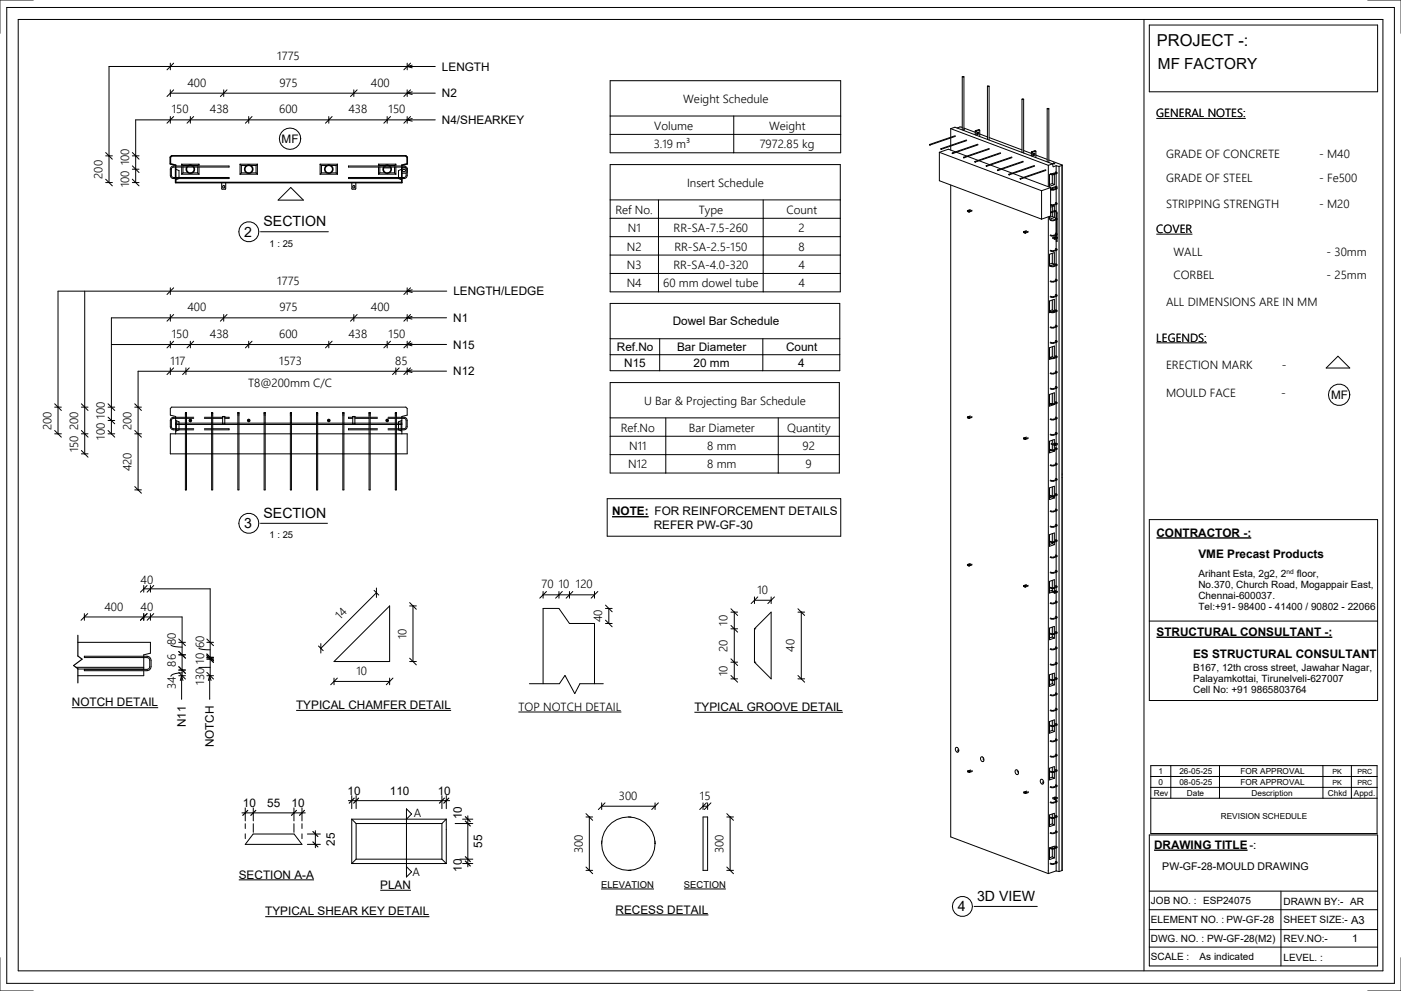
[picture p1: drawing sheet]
<svg xmlns="http://www.w3.org/2000/svg" width="420mm" height="297mm" viewBox="0 0 420 297" stroke-linecap="round" stroke-linejoin="round" font-family="sans-serif">
<g fill="none" stroke="#000" stroke-width=".3">
<path d="M2 2.2h416.1v292.6h-416.1zM5.5 5.8h409.2v285.3h-409.2zM10 0h-10v10M51.1 18.9v2M52.1 18.9l-2 2M122.1 18.9v2M123.1 18.9l-2 2M123.6 19.5l-1.5 .4 1.5 .4M130.5 19.9h-97.8v34.8M343 5.8v285.3M344.6 7.5h68.5v20h-68.5zM410.1 0h10v10"/>
<path d="M51.1 26.9v2M51.1 34.9v2M52.1 34.9l-2 2M52.1 26.9l-2 2M57.1 34.9v2M58.1 34.9l-2 2M67.1 26.9v2M68.1 26.9l-2 2M74.6 34.9v2M75.6 34.9l-2 2M98.6 34.9v2M99.6 34.9l-2 2"/>
<path d="M106.1 26.9v2M107.1 26.9l-2 2M116.1 34.9v2M117.1 34.9l-2 2M122.1 26.9v2M122.1 34.9v2M123.1 34.9l-2 2M123.1 26.9l-2 2M123.6 35.5l-1.5 .4 1.5 .4M123.6 27.5l-1.5 .4 1.5 .4M130.5 35.9h-89.8v18.8M130.5 27.9h-79.4"/>
<path d="M285.1 38.6l29.2 11M285.1 38.6v2.5M285.1 38.6l1.2-.5 29.3 11M288.5 23v16M288.5 38.2l-.7-.1-.9 .3M288.5 23h.5zM289 38.4l3.4 1.3M289 23v16.1M289 38.7v.1M292.4 39.3v1.1M292.4 39.3l.3 .1M292.5 39.2l-.1 .1"/>
<path d="M292.5 39.2l.2 .1M292.7 39.4v1.1M292.7 39.3v.1M293 39.9l.2 .1M293.1 39.7a.26 .26 0 0 1 .3 .1 .26 .26 0 0 1-.1 .4 .26 .26 0 0 1-.3-.1zM293.2 39.7l-.2 .5M293.7 39l.1 1.9M293.7 39l-1 .3M293.7 39l-.3-.1-.9 .3M296.1 25.9v15.9M296.1 25.8l.5 .1zM296.6 25.9v16.1"/>
<path d="M306.4 29.8v15.9M306.4 29.7l.5 .1zM306.9 29.8v16.1M314 32.6v15.9M314 32.6h.5zM314.5 32.6v16.1M31.7 46.7h2M31.7 45.7l2 2M31.7 54.7h2M31.7 53.7l2 2M39.7 50.7h2M39.7 45.7l2 2"/>
<path d="M39.7 46.7h2M39.7 49.7l2 2M39.7 53.7l2 2M39.7 54.7h2M51.4 50l.6-.2h16.7v.3h-16.7l-.4 .2-.2 .4v2l.5 .5h16.8v.3h-16.9l-.4-.3-.3-.6v-1.9zM52.7 50.7l1 .4v2.1M53.7 53.5l-1 .4M54.5 49.2h5.2M54.5 49.2v.6M54.5 50.1v2.1M54.5 52.2h5.2M54.5 49.2l.4 .4"/>
<path d="M54.9 49.6h1.7M54.9 49.6v.2M54.9 50.1v1.7M54.9 51.8l-.4 .4M54.9 51.8h1.7M57.6 49.6h1.7M57.6 51.8h1.7M59.3 51.8l.4 .4M59.3 49.6v.2M59.3 50.1v1.7M59.7 49.2v.6M59.7 50.1v2.1"/>
<path d="M59.7 49.2l-.4 .4M66.5 54.7l.1 2h1l.1-2M72 49.2h5.2M72 52.2h5.2M72 49.2v3M72 49.2l.4 .4M72.4 49.6h1.7M72.4 51.8h1.7M72.4 49.6v2.2M72.4 51.8l-.4 .4M75.1 49.6h1.7M75.1 51.8h1.7"/>
<path d="M76.8 51.8l.4 .4M76.8 49.6v2.2M77.2 49.2v3M77.2 49.2l-.4 .4M87.2 56.2l3.8 3.8h-7.6zM96 49.2h5.2M96 52.2h5.2M96 49.2v3M96 49.2l.4 .4M96.4 49.6h1.7M96.4 51.8h1.7M96.4 49.6v2.2"/>
<path d="M96.4 51.8l-.4 .4M99.1 49.6h1.7M99.1 51.8h1.7M100.8 51.8l.4 .4M100.8 49.6v2.2M101.2 49.2v3M101.2 49.2l-.4 .4M105.5 54.7l.1 2h1l.1-2M113.5 49.2h5.2M113.5 52.2h5.2M113.5 49.2v.6M113.5 50.1v2.1"/>
<path d="M113.5 49.2l.4 .4M113.9 49.6h1.7M113.9 51.8h1.7M113.9 49.6v.2M113.9 50.1v1.7M113.9 51.8l-.4 .4M115 50.3h2.2M116.6 49.6h1.7M116.6 51.8h1.7M118.3 51.8l.4 .4M118.3 49.6v.2M118.3 50.1v1.7"/>
<path d="M118.7 49.2v.6M118.7 50.1v2.1M118.7 49.2l-.4 .4M119.5 53.5l1 .4M120.5 50.7l-1 .4v2.1M120.5 50.3h1.1M120.5 51.9h1.3M122 50.4l.1 2.4-.7 .7h-16.9v-.3h16.6l.5-.2 .2-.4v-2l-.5-.5h-16.8v-.3h16.6l.7 .2 .3 .7M281.7 45.7l30.6 11.5M281.7 45.7v8.5l30.6 11.5M285.1 41.4v2.2M285.1 43.8v1.2"/>
<path d="M285.1 55.5v195.4l29.2 11M286.4 40.7l-7.6 2.6M286.5 40.9l-7.7 2.6M286.5 45.5l-2.1-.8-2.7 1M286.8 45.6l3.1 1.2M289.8 42l-7.6 2.6M289.9 42.2l-7.7 2.6M290.2 46.9l3.1 1.2M293.2 43.2l-7.7 2.7M293.3 43.4l-7.7 2.6M293.6 48.2l3.1 1.2M293.8 40.2l2.3 .8"/>
<path d="M296.6 41.2l9.8 3.7M296.6 44.5l-7.7 2.6M296.7 44.7l-7.7 2.6M297 49.5l3.1 1.1M300 45.8l-7.7 2.6M300 46l-7.6 2.6M300.4 50.7l3.1 1.2M303.4 47.1l-7.7 2.6M303.4 47.3l-7.6 2.6M303.8 52l3.1 1.2M306.8 48.3l-7.7 2.7M306.8 48.5l-7.6 2.6"/>
<path d="M306.9 45.1l2.3 .9M307.2 53.3l7.8 2.9M309.2 45.7l.3 .1M309.2 45.7v1M309.3 45.5l.3 .1M309.3 45.5l-.1 .2M309.5 45.8v1M309.6 45.6l-.1 .2M309.8 46.2l.2 .1M309.9 46a.26 .26 0 0 1 .4 .1 .26 .26 0 0 1-.1 .4 .26 .26 0 0 1-.4-.1zM310 46l-.2 .5M310.2 49.6l-7.7 2.6"/>
<path d="M310.2 49.8l-7.6 2.6M310.6 45.3l-.3-.1-1 .3M310.6 45.3v2M310.6 45.3l-1 .3M310.6 46.5l3.4 1.3M312.3 57.2v8.5M313.6 50.9l-7.7 2.6M313.6 51.1l-7.6 2.6M314.3 49.6v6.4M314.5 48l4 1.5M314.9 52.3l-.2 .1v3.5l1.4-.5M315 56.2v8.6l-2.7 .9"/>
<path d="M315 56.2l-2.7 1M315.5 52.1v.1M315.5 52.4v2.6M315.5 55l.6 .4M315.5 55l-.8 .3M315.6 49.1l-1.3 .5M315.6 49.1l.2 .9 .9-.3M315.8 48.9v.3M315.8 48.9h.4zM316.1 52.1v-.2l-.9 .3M316.1 52.3v3.1M316.2 48.9v.3"/>
<path d="M316.4 51.7l.3 .1M316.4 56.3l.3 .1M316.5 51.5l.5 .2-.1 .3-1.1 .4-.9-.2M316.6 56.2l.4 .1-.1 .3-1.1 .4-.8-.1M316.7 49.7v1.9M316.7 51.8v.1M316.7 52.1v3.8M316.7 56.2h.1M316.7 56.4v.1M316.7 56.7v4.1M316.7 49.7l.8 .2M316.7 51.9l-1 .3-.8-.1"/>
<path d="M316.7 56.5l-1 .3-.6-.1M316.7 56.1h.3M316.7 56.1l-1.7 .6M316.7 56.4l.1 .1M316.9 55.9l-1.9 .5M317.5 49.9v211.4M318.5 49.5v211.5M318.5 49.5l-1 .4M290.1 63.2v.2l.4 .2M290.1 63.2l.4 .1M290.4 63.1h.5zM290.5 63.3v.3"/>
<path d="M290.6 63.5l-.1 .1M290.6 63.3h-.1M290.6 63.3v.2M290.9 62.8l-.8 .4M291.5 63.3l-.9 .2M291.5 63l-.9 .3M306.9 69.5v.2l.4 .2M306.9 69.5l.4 .2M307.2 69.5l.5-.1zM307.3 69.7v.2M307.5 69.9h-.2M307.5 69.6l-.2 .1"/>
<path d="M307.5 69.6v.3M307.8 69.2l-.9 .3M308.3 69.6l-.8 .3M308.3 69.4l-.8 .2M314.3 65v196.9M314.7 64.9v.8l1.4-.5M315 63.6l1.2-.4a.64 .64 0 0 1 .8 .7v1.6M315 63.8l1.5-.4 .2 .5M315 62.1l1.1-.4v1.5M315.5 61.9v1.5M315.5 63.7v1.2M315.5 75.9v3"/>
<path d="M315.5 64.9l.6 .3M315.5 64.9l-.8 .3M315.5 78.9l.6 .3M315.5 78.9l-.8 .3M315.6 71.5l.6 .2M315.6 71.2l.6 .2M316 71.1l.5 .1zM316.1 79.2v-3.5l-1.4 .5v3.5h.2M316.1 63.4v1.8M316.1 79.2l-1.1 .4M316.2 71.7h.1M316.2 71.4h.1"/>
<path d="M316.2 71.4v.3M316.3 70.9l.7 .3-.7 .2M316.3 71.4v.3M316.4 65.5l.4 .1M316.4 70.1l.4 .1-1.1 .4-.8-.2M316.4 74.7l.3 .2M316.4 60.9l.3 .1M316.4 79.3l.3 .1M316.5 60.7l.5 .2-.1 .3-1.1 .4-.8-.1M316.5 65.3l.5 .2-.1 .3-1.1 .4-.9-.2M316.5 69.9l.5 .2-.1 .3-1.1 .4-.9-.2M316.5 74.5l.5 .2-.1 .3-1.1 .4-.9-.2"/>
<path d="M316.5 79.1l.5 .2-.1 .3-1.1 .4-.9-.2M316.7 61v.1M316.7 61.3v1.9M316.7 63.6v1.8M316.7 74.8v.1M316.7 75.1v4.1M316.7 79.4v.1M316.7 79.7v4M316.7 65.5v.2M316.7 65.9v4.1M316.7 70.1v.2M316.7 70.5v.6"/>
<path d="M316.7 71.6v3M316.7 61.1l-1 .3-.7-.1M316.7 65.7l-1 .3-.8-.2M316.7 74.9l-1 .3-.8-.2M316.7 79.5l-1 .3-.8-.2M316.7 79.4h.1M316.8 65.6l-.1 .1M316.8 79.4l-.1 .1M317 71.5l-.7 .2M317 70.3v2h-.3M317 65.7v4.4M25.4 87.3v48.8"/>
<path d="M51.1 86.3v2M51.1 94.3v2M52.1 94.3l-2 2M52.1 86.3l-2 2M67.1 94.3v2M68.1 94.3l-2 2M106.1 94.3v2M107.1 94.3l-2 2M122.1 86.3v2M122.1 94.3v2M123.1 94.3l-2 2M123.1 86.3l-2 2"/>
<path d="M123.5 94.9l-1.5 .4 1.5 .4M123.6 86.9l-1.5 .4 1.5 .4M133.9 95.3h-100.5v34.8M133.9 87.3h-116.5v42.8M314.7 93.3l.5 .2M315.5 90v2.9M315.5 92.9l.6 .3M315.5 92.9l-.8 .3M316.1 93.2v-3.5l-1.4 .5v3.5l.3-.1M316.1 93.2l-.8 .3M316.4 83.9l.3 .1M316.4 88.5l.3 .1"/>
<path d="M316.4 93l.3 .2M316.4 97.6l.3 .2M316.5 83.7l.5 .2-.1 .3-1.1 .4-.9-.2M316.5 88.3l.5 .2-.1 .3-1.1 .4-.9-.2M316.5 92.9l.5 .2-.1 .3-1.1 .3-1.1-.2M316.5 97.5l.5 .2-.1 .3-1.1 .3-.9-.1M316.7 84v.1M316.7 84.3v4M316.7 88.5v.2M316.7 88.9v4M316.7 93.1v.2M316.7 93.5v4"/>
<path d="M316.7 97.7v.1M316.7 98.1v4M316.7 84l-1 .4-.8-.2M316.7 88.6l-1 .4-.8-.2M316.7 93.2l-1.5 .3M316.7 97.8l-1 .3-.8-.1M316.7 84h.1M316.7 88.6h.1M316.7 93.2h.1M316.7 97.8h.1M316.8 97.8h-.1M51.1 102.3v2"/>
<path d="M51.1 110.3v2M52.1 110.3l-2 2M52.1 102.3l-2 2M55.7 110.3v2M56.7 110.3l-2 2M57.1 102.3v2M58.1 102.3l-2 2M74.6 102.3v2M75.6 102.3l-2 2M98.6 102.3v2M99.6 102.3l-2 2M116.1 102.3v2"/>
<path d="M117.1 102.3l-2 2M118.7 110.3v2M119.7 110.3l-2 2M122 111.3l1.5 .4M122 111.3h11.9M122.1 102.3v2M122.1 110.3v2M122.1 111.3h-80.7v35.6M123.1 110.3l-2 2M123.1 102.3l-2 2M123.5 102.9l-1.5 .4 1.5 .4M123.5 110.9l-1.5 .4"/>
<path d="M133.9 103.3h-100.5M315.5 104v2.9M315.5 118v2.9M315.5 106.9l.6 .3M315.5 106.9l-.6 .2M316.1 107.2v-3.4l-1.4 .4v3.5l.7-.2M316.4 106.8l.3 .2M316.4 102.2l.3 .2M316.4 111.4l.3 .1M316.4 116l.3 .1M316.5 102l.5 .3-.1 .3-1.1 .3-.9-.1M316.5 106.6l.5 .3-.1 .3-1.1 .3-1.1-.2"/>
<path d="M316.5 111.2l.5 .2-.1 .4-1.1 .3-.9-.1M316.5 115.8l.5 .2-.1 .3-1.1 .4-.9-.2M316.7 102.3v.1M316.7 102.6v4.1M316.7 106.9v.1M316.7 107.2v4.1M316.7 111.5v.1M316.7 111.8v4.1M316.7 116.1v.1M316.7 116.4v4.1M316.7 107l-1 .3-1-.2M316.7 111.6l-1 .3-.8-.1"/>
<path d="M316.7 116.2l-1 .3-.8-.1M316.7 102.4l-1 .3-.8-.1M316.7 111.5l.1 .1M316.8 111.6h-.1M401.2 106.8l3.5 3.5h-7.1zM16.4 122.1h2M16.4 130.1h2M16.4 121.1l2 2M16.4 129.1l2 2M24.4 136.1h2M24.4 122.1h2M24.4 130.1h2"/>
<path d="M24.4 121.1l2 2M24.4 129.1l2 2M24.4 135.1l2 2M32.4 122.1h2M32.4 130.1h2M32.4 121.1l2 2M32.4 125.1l2 2M32.4 126.1h2M32.4 129.1l2 2M40.4 122.1h2M40.4 130.1h2M40.4 121.1l2 2"/>
<path d="M40.4 129.1l2 2M51.1 130.1h71v6h-71zM52.7 126.1l1 .4v2.4l-1 .4M52.7 130.1v-5.2l-1.6-.4v-2l.4-.4h70.2l.4 .4v2l-1.6 .4v5.2M52.7 126.9h67.8M52.7 127.3h67.8M52.9 126.1v3.1M55.6 125.4h-3.7l-.5 .7v2l.3 .4h3.9M55.6 125.1h-3.8l-.4 .3-.3 .7v2l.5 .6 4 .2M55.6 123.8v23.1h.3v-23.1M55.6 123.7v.1M55.7 123.7h-.1"/>
<path d="M55.7 123.7h.1M55.8 123.7h.1M55.9 123.7h.1M55.9 123.7v.1M55.9 125.4h2.2M55.9 125.1h2.2M55.9 128.5h2.2M55.9 128.9h2.2M61.3 125.4h2.2M61.3 125.1h2.2M61.3 128.5h2.2M61.3 128.9h2.2"/>
<path d="M63.5 123.8v23.1h.3v-23.1M63.5 123.7v.1M63.5 123.7h.1M63.6 123.7h-.1M63.6 123.7h.1M63.7 123.7h.1M63.8 123.7v.1M63.8 128.5h4.9v.4h-4.9M63.8 125.4h3M63.8 125.1h3M66.8 127.3v-2.4h.6v2.4M66.8 125h.6"/>
<path d="M66.8 127.2h.6M67.4 125.1h1.3v.3h-1.3M71.3 123.7v.1M71.4 123.7h-.1M71.4 123.7h.1M71.5 123.7h.1M71.5 123.7h-.1M71.6 123.7h.1M71.6 123.7v23.2h-.3v-23.1M79.2 123.7v.1M79.3 123.7h-.1M79.3 123.7h.1"/>
<path d="M79.4 123.7h.1M79.4 123.7h-.1M79.5 123.7v23.2h-.3v-23.1M87.1 123.7v.1M87.1 123.7h.1M87.2 123.7h.1M87.2 123.7h-.1M87.3 123.7h.1M87.3 123.7l.1 23.2h-.3v-23.1M95 123.7l-.1 23.2h.3v-23.2M95 123.7h.1M95.1 123.7h.1"/>
<path d="M95.1 123.7h-.1M95.2 123.7h.1M102.8 123.7v23.2h.3v-23.2M102.9 123.7h-.1M102.9 123.7h.1M103 123.7h.1M103 123.7h-.1M105.8 125.1h-1.3v.3h1.3M105.8 127.3v-2.4h.6v2.4M105.8 125h.6M105.8 127.2h.6M106.4 125.4h4.3"/>
<path d="M106.4 125.1h4.3M110.7 128.5h-6.2v.4h6.2M110.7 123.7v23.2h.3l-.1-23.2M110.7 123.7h.1M110.8 123.7h-.1M110.8 123.7h.1M110.9 123.7h.1M111 125.4h2.2M111 125.1h2.2M111 128.5h2.2M111 128.9h2.2M116.3 125.4h2.2"/>
<path d="M116.3 125.1h2.2M116.3 128.5h2.2M116.3 128.9h2.2M118.6 123.7l-.1 23.2h.4l-.1-23.1M118.6 123.7h.1M118.7 123.7h-.1M118.7 123.7h.1M118.8 123.7h.1M118.8 123.7v.1M118.9 125.4h2.4l.5 .7v1.8l-.2 .5-.5 .1h-2.2M118.9 125.1h2.5l.4 .3 .3 .7v1.8l-.3 .7-.7 .3h-2.2M120.3 126.1v3.1"/>
<path d="M120.5 126.1l-1 .4v2.4l1 .4M290.1 125v.3l.4 .1M290.1 125l.4 .2M290.4 125h.5zM290.5 125.2v.2M290.6 125.2v.2M290.6 125.4h-.1M290.6 125.2h-.1M290.9 124.7l-.8 .3M291.5 125.1l-.9 .3M291.5 124.9l-.9 .3M306.9 131.4v.2l.4 .2"/>
<path d="M306.9 131.4l.4 .1M307.2 131.3h.5zM307.3 131.5v.3M307.5 131.5v.2M307.5 131.7l-.2 .1M307.5 131.5h-.2M307.8 131l-.9 .4M308.3 131.5l-.8 .2M308.3 131.2l-.8 .3M314.7 134.9l.5 .1M314.9 121.1l-.2 .1M315.2 133.2l1 .3"/>
<path d="M315.2 132.9l1 .4M315.2 135l-.5 .2M315.5 132v.8M315.5 133.3v1.6M315.5 120.9l.3 .2M315.5 120.9l-.3 .1M315.8 135.1l.3 .2M316 133h.5zM316.1 121v-3.2l-1.4 .5v3.5l1.4-.6M316.1 132.9v-1.1l-1.4 .5v3.5l1.4-.5M316.1 133.5v1.3M316.1 135v.3"/>
<path d="M316.2 133.3v.2M316.2 133.5l.1 .1M316.2 133.3h.1M316.3 132.8l.6 .2M316.3 133.3v.3M316.4 139l.3 .2M316.4 120.6l.3 .1M316.4 125.2l.3 .1M316.4 129.8l.3 .1M316.4 134.4l.3 .1M316.5 120.4l.5 .2-.1 .3-1.1 .4-1.1-.2M316.5 125l.5 .2-.1 .3-1.1 .4-.9-.2"/>
<path d="M316.5 129.6l.5 .2-.1 .3-1.1 .4-.9-.2M316.5 134.2l.5 .2-.1 .3-1.1 .4-.6-.1M316.5 138.8l.5 .2-.1 .3-1.1 .4-.9-.2M316.7 120.7v.1M316.7 121v4.1M316.7 125.3v.1M316.7 125.6v4.1M316.7 129.9v.1M316.7 130.2v2.7M316.7 133.5v.8M316.7 134.5v.1M316.7 134.8v4.1"/>
<path d="M316.7 139.1v.1M316.7 139.4v4.1M316.7 120.8l-1 .3-1-.2M316.7 125.4l-1 .3-.8-.1M316.7 130l-1 .3-.8-.2M316.7 139.2l-1 .3-.8-.2M316.7 120.7l.1 .1M316.7 129.9l.1 .1M316.7 134.5l-1 .4-1-.3M316.8 129.9l-.1 .1M316.9 133l.1 .1M317 133.1v.2l-.7 .3"/>
<path d="M317 133.1l-.7 .2M40.4 146.9h2M40.4 145.9l2 2M182.1 149.5h70v11.3h-70zM315.5 146v2.7M315.5 148.9h.1M315.5 160v2.5M315.5 148.9l.6 .4M315.5 148.9l-.8 .3M316.1 148.5v-2.7l-1.4 .5v3.5l1.4-.5M316.1 148.8v.5M316.4 143.6l.3 .1"/>
<path d="M316.4 148.2l.3 .1M316.4 152.8l.3 .1M316.4 157.4l.3 .1M316.5 143.4l.5 .2-.1 .3-1.1 .4-.9-.2M316.5 148l.5 .2-.1 .3-1.1 .4-1.1-.3M316.5 152.6l.5 .2-.1 .3-1.1 .4-.9-.2M316.5 157.2l.5 .2-.1 .3-1.1 .4-.9-.2M316.7 143.7v.1M316.7 144v4.1M316.7 148.3v.1M316.7 148.6v4.1M316.7 152.9v.1"/>
<path d="M316.7 153.2v4.1M316.7 157.5v.1M316.7 157.8v4M316.7 143.8l-1 .3-.8-.2M316.7 148.4l-1 .3-1-.3M316.7 153l-1 .3-.8-.2M316.7 157.5l-1 .4-.8-.2M316.7 143.7h.1M316.7 152.9h.1M316.7 157.5h.1M316.8 143.7l-.1 .1M318.5 143v.1"/>
<path d="M318.5 142.1v.4M344.6 155.8h68.5v54.2h-68.5zM43.1 176.5h19.9v26.1M43.1 175.5v2M44.1 175.5l-2 2M45.1 175.5v2M46.1 175.5l-2 2M112.2 177l1.4 1.4M112.9 177.7l-16.7 16.7M112.9 176.3v2.8M162.8 177.3v2M162.8 178.3h15.5"/>
<path d="M163.8 177.3l-2 2M167.6 177.3v2M168.6 177.3l-2 2M170.7 177.3v2M171.7 177.3l-2 2M178.3 177.3v2M179.3 177.3l-2 2M226.2 179v2M226.2 180h5M227.2 179l-2 2M231.2 179v2M232.2 179l-2 2"/>
<path d="M290.1 169.3v.2l.4 .2M290.1 169.3l.4 .1M290.1 169.2v.1M290.4 169.2h.5zM290.5 169.4v.3M290.6 169.4v.3M290.6 169.7h-.1M290.6 169.4h-.1M290.9 168.9l-.8 .3M291.5 169.4l-.9 .3M291.5 169.1l-.9 .3M306.9 175.6v.2l.4 .2"/>
<path d="M306.9 175.6l.4 .2M307.2 175.6l.5-.1zM307.3 175.8v.2M307.5 175.7v.3M307.5 176h-.2M307.5 175.7l-.2 .1M307.8 175.3l-.9 .3M308.3 175.7l-.8 .3M308.3 175.5l-.8 .2M315.2 177.1l1 .4M315.5 162.7v.2M315.5 174v2.3"/>
<path d="M315.5 176.4v.6M315.5 162.9l.6 .4M315.5 162.9l-.8 .3M315.5 177h.1M315.5 177l-.8 .2M315.6 177.6l.6 .2M316 177.2l.5 .1zM316.1 162.3v-2.5l-1.4 .5v3.5l1.4-.5M316.1 176.1v-2.3l-1.4 .5v3.5l.9-.3M316.1 162.5v.8M316.1 176.3v.8M316.2 177.5v.3"/>
<path d="M316.2 177.8h.1M316.2 177.5h.1M316.3 177l.6 .3M316.3 177.5v.3M316.4 171.1l.3 .2M316.4 162l.3 .1M316.4 166.6l.3 .1M316.4 175.7l.3 .2M316.5 161.8l.5 .2-.1 .3-1.1 .4-1.1-.3M316.5 166.4l.5 .2-.1 .3-1.1 .4-.9-.2M316.5 171l.5 .2-.1 .3-1.1 .3-.9-.1M316.5 175.6l.5 .2-.1 .3-1.1 .3-1.1-.2"/>
<path d="M316.7 162.1v.1M316.7 162.4v4M316.7 166.6v.2M316.7 167v4M316.7 171.2v.1M316.7 171.6v4M316.7 175.8v.1M316.7 176.1v1.1M316.7 177.7v2.5M316.7 162.1l-1 .4-1-.3M316.7 171.3l-1 .3-.8-.1M316.7 175.9l-1 .3-1-.2"/>
<path d="M316.7 162.1h.1M316.7 166.7l-1 .4-.8-.2M316.7 175.9h.1M316.8 162.1h-.1M316.8 175.9h-.1M316.9 177.3h.1M317 177.3v.3l-.7 .2M317 177.3l-.7 .2M23.3 192.6h21.8v3.2l-2 .5v4.4M25.3 196.7h18.8l.6 .2 .4 .4 .2 2.6-.2 .6-.4 .4-.6 .2h-18.8v-.4h18.8l.4-.1 .4-.7-.1-2.4-.7-.4h-18.8zM25.3 185h29.3v17.6M25.3 184v2"/>
<path d="M26.3 184l-2 2M43.1 184v2M44.1 184l-2 2M45.1 184v2M46.1 184l-2 2M51.2 193.3a2.97 2.97 0 0 0 2.4 .7h1M53.6 192.6h2M53.6 191.6l2 2M53.6 196.3h2M53.6 195.3l2 2M53.6 199.9l2 2M59.6 194.3l1.4 .4 2 .1"/>
<path d="M62 191.6l2 2M62 197.1h2M62 196.1l2 2M62 197.6h2M62 196.6l2 2M62 192.6h2M95.5 193.7l1.4 1.4M96.2 193v2.8M100.2 198.3l16.6-16.6v16.6zM122.8 198.3h2M122.8 197.3l2 2M122.8 180.7l2 2"/>
<path d="M122.8 181.7h2M123.8 181.7v16.6M181.5 182.4h2M181.5 186.9h2M181.5 181.4l1 1M181.5 185.9l2 2M182.5 182.4v4.5M182.5 182.4l1 1M219.2 188.5h2M219.2 198.5h2M219.2 197.5l2 2M219.2 187.5l2 2"/>
<path d="M219.2 182.5l2 2M219.2 183.5h2M220.2 183.5v20M226.2 188.5v10M226.2 188.5l5-5v20l-5-5M226.2 188.5h.4M226.2 198.5h.4M239.3 183.5h2M239.3 182.5l2 2M240.3 183.5v20M315.5 188v2M315.5 190.2v.8"/>
<path d="M315.5 191l.6 .3M315.5 191l-.8 .3M316.1 189.9v-2.1l-1.4 .5v3.5l1.4-.5M316.1 190.1v1.2M316.4 180.3l.3 .2M316.4 184.9l.3 .1M316.4 189.5l.3 .1M316.4 194.1l.3 .1M316.4 198.7l.3 .1M316.5 180.1l.5 .3-.1 .3-1.1 .3-.9-.1M316.5 184.7l.5 .3-.1 .3-1.1 .3-.9-.1M316.5 189.3l.5 .2-.1 .3-1.1 .4-1.1-.2"/>
<path d="M316.5 193.9l.5 .2-.1 .3-1.1 .4-.9-.2M316.5 198.5l.5 .2-.1 .3-1.1 .4-.9-.2M316.7 180.4v.1M316.7 180.7v4.1M316.7 185v.1M316.7 185.3v4.1M316.7 189.6v.1M316.7 189.9v4.1M316.7 194.2v.1M316.7 194.5v4.1M316.7 198.8v.1M316.7 199.1v4.1"/>
<path d="M316.7 180.5l-1 .3-.8-.1M316.7 185.1l-1 .3-.8-.1M316.7 189.7l-1 .3-1-.2M316.7 194.3l-1 .3-.8-.1M316.7 180.5h.1M316.7 185l.1 .1M316.7 194.2l.1 .1M316.7 198.8l-1 .4-.8-.1M316.8 194.3h-.1M344.6 186.2h68.5M21.5 212.2h25.9M22.8 200.1h20.3"/>
<path d="M23.3 200.6h19.8M43.1 201.1v1.5h-19.8M53.6 202.6h2M53.6 201.6l2 2M53.6 200.9h2M54.5 202.5v7.1M54.5 202.5l-.4 1.5M54.5 202.5l.4 1.5M54.6 201.7a4.1 4.1 0 0 0-3.4 1.1M62 202.6h2M62 201.6l2 2M62.9 202.5v7.1"/>
<path d="M62.9 202.5l-.4 1.5M62.9 202.5l.4 1.5M63 200.1h-3.4M88.8 213h46.5M100.2 204.3h16.6M100.2 203.3v2M101.2 203.3l-2 2M116.8 203.3v2M117.8 203.3l-2 2M155.4 213.5h30.9M158.7 205h9l1.7-2.5 2.9 5.4 1.6-2.9h7M162.8 205v-22.6h4.8l3.1 4.5h7.6v18.1"/>
<path d="M208.2 213.5h44.5M219.2 202.5l2 2M219.2 203.5h2M239.3 203.5h2M239.3 202.5l2 2M315.5 202v1.8M315.5 204v1M315.5 216v1.6M315.5 217.8v1.2M315.5 205l.6 .3M315.5 205l-.8 .3M315.5 219l.6 .3"/>
<path d="M315.5 219l-.8 .3M316.1 203.7v-1.9l-1.4 .5v3.5l1.4-.5M316.1 217.5v-1.7l-1.4 .5v3.5l1.4-.5M316.1 203.9v1.4M316.1 217.7v1.6M316.4 203.3l.3 .2M316.4 207.9l.3 .1M316.4 212.5l.3 .1M316.4 217.1l.3 .1M316.5 203.1l.5 .2-.1 .3-1.1 .4-1.1-.2M316.5 207.7l.5 .2-.1 .3-1.1 .4-.9-.2M316.5 212.3l.5 .2-.1 .3-1.1 .4-.9-.2"/>
<path d="M316.5 216.9l.5 .2-.1 .3-1.1 .4-1.1-.2M316.7 203.4v.1M316.7 203.7v4.1M316.7 208v.1M316.7 208.3v4.1M316.7 212.6v.1M316.7 212.9v4.1M316.7 217.2v.1M316.7 217.5v4.1M316.7 203.5l-1 .3-1-.2M316.7 208.1l-1 .3-.8-.2M316.7 212.7l-1 .3-.8-.2"/>
<path d="M316.7 217.3l-1 .3-1-.3M316.7 208l.1 .1M316.7 217.2h.1M316.8 208l-.1 .1M287.1 224.8l.4 .2M287.1 225.1l.4 .1M287.2 225.5a.71 .71 0 0 0 .2-1 .71 .71 0 0 0-.9-.3 .86 .86 0 0 0 .7 1.3M290.2 231.2v.2l.4 .2M290.2 231.2l.4 .1M290.5 231.1h.4zM290.6 231.3v.3M290.7 231.6h-.1"/>
<path d="M290.7 231.3h-.1M290.7 231.3v.3M291 230.8l-.8 .4M291.5 231.3l-.8 .3M291.5 231l-.8 .3M294.1 227a.69 .69 0 0 1 .9 .5 .69 .69 0 0 1-.5 .8 .95 .95 0 0 1-.4-1.3zM294.8 227.2v.7M305 231.2v.1M305.1 232.2a.71 .71 0 0 0 .2-.9 .71 .71 0 0 0-.9-.3 .86 .86 0 0 0 .7 1.2M305.3 231.2v.6M307 237.5l.4 .2M307 237.5v.2l.4 .2"/>
<path d="M307.3 237.5l.5-.1zM307.4 237.7v.2M307.6 237.9h-.2M307.6 237.6l-.2 .1M307.6 237.6v.3M307.9 237.2l-.9 .3M308.4 237.6l-.8 .3M308.4 237.4l-.8 .2M312.1 233.7a.69 .69 0 0 1 .8 .5 .69 .69 0 0 1-.5 .8 .95 .95 0 0 1-.3-1.3zM312.6 234.4l.3 .1M312.6 234.6l.3 .1M315.5 230v1.4"/>
<path d="M315.5 231.6v1.4M315.5 233l.6 .3M315.5 233l-.8 .3M315.6 239.4l.6 .3M315.6 239.1l.6 .3M316 239.1h.5zM316.1 231.3v-1.5l-1.4 .5v3.5l1.4-.5M316.1 231.5v1.8M316.2 239.4v.3M316.2 239.7h.1M316.2 239.4h.1M316.3 238.9l.7 .3"/>
<path d="M316.3 239.4v.3M316.4 235.5l.3 .1M316.4 221.7l.3 .1M316.4 226.3l.3 .1M316.4 230.9l.3 .1M316.5 221.5l.5 .2-.1 .3-1.1 .4-.9-.2M316.5 226.1l.5 .2-.1 .3-1.1 .4-.9-.2M316.5 230.7l.5 .2-.1 .3-1.1 .4-1.1-.3M316.5 235.3l.5 .2-.1 .3-1.1 .4-.9-.2M316.5 239.9l.5 .2-.1 .3-1.1 .4-.9-.2M316.7 221.8v.1M316.7 222.1v4.1"/>
<path d="M316.7 226.4v.1M316.7 226.7v4.1M316.7 231v.1M316.7 231.3v4M316.7 235.6v.1M316.7 235.9v3.1M316.7 239.5v.4M316.7 221.9l-1 .3-.8-.2M316.7 226.5l-1 .3-.8-.2M316.7 235.6l-1 .4-.8-.2M316.7 226.4h.1M316.7 231l-1 .4-1-.3"/>
<path d="M316.8 226.4l-.1 .1M317 239.2v.3l-.7 .2M317 239.2l-.7 .2M73.5 246.9v1.5M73.5 250v1.4M75.9 250h12.3l2.3 3.1h-17zM75.9 246.9v2.6M88.1 246.9v2.6M90.5 246.9v1.5M90.5 250v1.4M105.5 245.6v13.3M105.5 245.6h28.3"/>
<path d="M105.5 258.9h28.3M105.5 245.6l1.3 1.3M106.8 246.9h25.7M106.8 257.6h25.7M106.8 246.9v10.7M106.8 257.6l-1.3 1.3M121.9 245.6l1.5-1.6-1.5-1.5v20.4l1.5-1.5-1.5-1.6M132.5 246.9v10.7M132.5 257.6l1.3 1.3M133.8 245.6v13.3M133.8 245.6l-1.3 1.3M180.4 252.1v.8"/>
<path d="M188.4 244.9h.8M196.4 252.1v.8M210.8 244.9h1.4v16h-1.4zM315.5 244v1.2M315.5 245.4v1.6M315.5 253.9v.4M315.5 254.5v2.4M315.5 247l.6 .3M315.5 247l-.8 .3M315.5 256.9l.6 .3M315.5 256.9l-.8 .2M316.1 245v-1.2l-1.4 .5v3.5l1.4-.5"/>
<path d="M316.1 254.2v-.5l-1.4 .5v3.5l1.4-.5M316.1 245.2v2.1M316.1 254.4v2.8M316.4 240.1l.3 .1M316.4 244.6l.3 .2M316.4 249.2l.3 .2M316.4 253.8l.3 .2M316.4 258.4l.3 .2M316.5 244.5l.5 .2-.1 .3-1.1 .3-1.1-.2M316.5 249.1l.5 .2-.1 .3-1.1 .3-.9-.1M316.5 253.6l.5 .3-.1 .3-1.1 .3-1.1-.2M316.5 258.2l.5 .3-.1 .3-1.1 .3-.9-.1"/>
<path d="M316.7 240.1v.2M316.7 240.5v4M316.7 244.7v.2M316.7 245.1v4M316.7 249.3v.1M316.7 249.7v4M316.7 253.9v.1M316.7 254.2v4.1M316.7 258.5v.1M316.7 258.8v2.3M316.7 240.2l-1 .4-.8-.2M316.7 244.8l-1 .4-1-.3"/>
<path d="M316.7 249.4l-1 .3-.8-.1M316.7 254l-1 .3-.9-.2M316.7 258.6l-1 .3-.8-.1M316.7 240.2h.1M316.7 244.8h.1M316.7 249.4h.1M316.7 254h.1M316.7 258.6h.1M316.8 240.2h-.1M316.8 258.6h-.1M344.6 250.3h68.5v39.3h-68.5zM188.4 260.9h.8"/>
<path d="M314.3 261.1h.1M316.7 261.1l-2.4 .8M316.7 261.1l.8 .2M318.5 261l-1 .3M318.5 260.9v.1M344.6 272.7h68.5M344.6 267.2h68.5M344.6 278.7h68.5M384.1 267.2v22.4M0 287.1v10h10M344.6 283.9h68.5M420.1 287.1v10h-10"/>
<circle cx="67.1" cy="56" r=".37"/>
<circle cx="87" cy="41.6" r="3.2"/>
<circle cx="106.2" cy="56" r=".37"/>
<circle cx="121.1" cy="51.1" r=".41"/>
<circle cx="278.8" cy="43.4" r=".09"/>
<circle cx="282.2" cy="44.7" r=".09"/>
<circle cx="285.6" cy="46" r=".09"/>
<circle cx="289" cy="47.2" r=".09"/>
<circle cx="292.4" cy="48.5" r=".09"/>
<circle cx="295.8" cy="49.8" r=".09"/>
<circle cx="299.2" cy="51.1" r=".09"/>
<circle cx="302.5" cy="52.3" r=".09"/>
<circle cx="305.9" cy="53.6" r=".09"/>
<circle cx="401.5" cy="118.4" r="3.2"/>
<circle cx="57.1" cy="126.1" r=".4"/>
<circle cx="74.6" cy="126.1" r=".4"/>
<circle cx="98.6" cy="126.1" r=".4"/>
<circle cx="116.1" cy="126.1" r=".4"/>
<circle cx="188.4" cy="252.9" r="8"/>
</g>
<g fill="none" stroke="#000" stroke-width=".5">
<path d="M52.7 49.8v-.3l-1.6-.4v-2l.4-.4h70.2l.4 .4v2l-1.6 .4v.3M52.7 50.1v3.1M52.7 53.5v1.2h67.8v-1.2M56.1 50.1a1.19 1.19 0 0 0 1 1.8 1.19 1.19 0 0 0 1-1.8M56.4 49.8a1.2 1.2 0 0 1 1.4 0M115.1 50.1a1.19 1.19 0 0 0 1 1.8 1.19 1.19 0 0 0 1-1.8M115.4 49.8a1.2 1.2 0 0 1 1.4 0M120.5 50.1v3.1"/>
<circle cx="74.6" cy="50.7" r="1.2"/>
<circle cx="98.6" cy="50.7" r="1.2"/>
</g>
<g fill="#000">
<circle cx="57.1" cy="126.1" r=".4"/>
<circle cx="74.6" cy="126.1" r=".4"/>
<circle cx="98.6" cy="126.1" r=".4"/>
<circle cx="116.1" cy="126.1" r=".4"/>
</g>
<path d="M23.3 190.5v6.2l1.3 .9-2.5 1.9 1.2 1v4.2" fill="none" stroke="#000" stroke-width=".35"/>
<g fill="#fff">
<path d="M346.9 9.5h27.5v5.4h-27.5z"/>
<path d="M405.1 273.8h4.1v3.9h-4.1z"/>
<path d="M346.8 187.4h51.8v4.1h-51.8z"/>
<path d="M357.7 193.9h54.2v4.1h-54.2z"/>
<path d="M346 251.2h27.6v4.2h-27.6z"/>
<path d="M373.6 251.2h1v4.2h-1z"/>
<path d="M374.6 251.2h2.2v4.2h-2.2z"/>
<path d="M346.8 157.6h27.9v4.1h-27.9z"/>
<path d="M359.3 164.1h37.3v4.1h-37.3z"/>
<path d="M359.7 285.1h16.3v3.3h-16.3z"/>
<path d="M405.5 279.4h1.7v3.7h-1.7z"/>
<path d="M367.7 274.1h14.3v3.3h-14.3z"/>
<path d="M347.2 16.6h29.6v5.1h-29.6z"/>
<path d="M348.5 258h44.2v3.6h-44.2z"/>
<path d="M361.9 279.8h20.4v3.3h-20.4z"/>
<path d="M404.8 268.8h4.1v3.3h-4.1z"/>
<path d="M360.7 268.5h14.3v3.3h-14.3z"/>
</g>
<path d="M183.5 154.9h11M346.8 161.3h28.4M346.8 191h52.7M346 254.9h28.1" fill="none" stroke="#000" stroke-width=".41"/>
<g fill="none" stroke="#000" stroke-width=".3">
<path d="M182.9 24.2h69.2v21.6h-69.2zM182.9 34.8h69.2M220 34.8v11M346.7 35.5h26.8M182.9 40.3h69.2M182.9 49.3h69.1v38.2h-69.1zM182.9 59.9h69.1M197.4 59.9v27.6M228.8 59.9v27.6M78.1 69.5h20.3M182.9 76.5h69.1M182.9 71h69.1"/>
<path d="M182.9 65.4h69.1M346.7 70.2h10.8M182.9 91h68.9v20.1h-68.9zM182.9 82h69.1M182.9 114.7h68.8v27.1h-68.8zM182.9 106.3h68.9M182.9 101.6h68.9M197.8 101.6v9.5M228.7 101.6v9.5M346.7 102.8h15.2M182.9 136.3h68.8M182.9 130.8h68.8"/>
<path d="M182.9 125.3h68.8M199.6 125.3v16.5M233.3 125.3v16.5M78.1 156.9h20.1M105.5 238.5v3.9M106.8 238.5v3.9M132.5 238.5v3.9M133.8 238.5v3.9M345 229.5h67.9v20.4h-67.9zM345 232.8h67.9M345 236h67.9M345 239.3h67.9"/>
<path d="M351.1 229.5v9.8M365.7 229.5v9.8M396.7 229.5v9.8M405.2 229.5v9.8M72.5 243.7h19M73.5 242.2v3.9M75.9 242.2v3.9M88.1 242.2v3.9M90.5 242.2v3.9M92.2 253.1h3.9M92.2 250h3.9M94.6 249v5.1"/>
<path d="M104.5 240h30.3M136.5 246.9h5.3M137.9 257.6h3.9M138.7 258.9h3.1M138.7 245.6h3.1M140.3 244.6v15.3M175.7 243.9l2 2M175.7 244.9h2M175.7 259.9l2 2M176.7 244.9v16M180.4 241.7h16M180.4 240.7v2"/>
<path d="M181.4 240.7l-2 2M196.4 240.7v2M197.4 240.7l-2 2M210.8 241.7h1.4M210.8 240.7v2M211.8 240.7l-2 2M212.2 240.7v2M213.2 240.7l-2 2M217.9 244.9h2M217.9 259.9l2 2M217.9 243.9l2 2M218.9 244.9v16"/>
<path d="M71.6 263.8h22.6M79.5 274.8h49.2M114 266.9h9.2M175.7 260.9h2M180.2 266.5h15.9M184.6 274.3h27.8M205.1 266.5h12.5M217.9 260.9h2M292.1 271.7h18.9"/>
<circle cx="74.6" cy="69.5" r="3"/>
<circle cx="74.6" cy="156.9" r="3"/>
<circle cx="288.6" cy="271.7" r="3"/>
</g>
<g fill="none" stroke="#000" stroke-width=".35">
<path d="M106.2 239.3l-1.5 1.5M107.5 239.3l-1.5 1.5M133.3 239.3l-1.5 1.5M134.6 239.3l-1.5 1.5M74.3 242.9l-1.5 1.5M76.7 242.9l-1.5 1.5M88.9 242.9l-1.5 1.5M91.3 242.9l-1.5 1.5M93.8 252.4l1.5 1.5M93.8 249.3l1.5 1.5M139.5 258.1l1.5 1.5M139.5 256.8l1.5 1.5"/>
<path d="M139.5 246.1l1.5 1.5M139.5 244.8l1.5 1.5"/>
</g>
<text font-size="4.9" x="346.9" y="13.9">PROJECT -:</text>
<text font-size="4.6" x="347.2" y="20.7">MF FACTORY</text>
<g font-size="4.2">
<text x="73.2" y="70.9">2</text>
<text x="79" y="67.8">SECTION</text>
<text x="79" y="155.2">SECTION</text>
<text x="73.2" y="158.3">3</text>
<text x="287.2" y="273.2">4</text>
<text x="293" y="270">3D VIEW</text>
</g>
<g font-size="3.5">
<text x="83.2" y="17.9">1775</text>
<text x="132.5" y="21.2">LENGTH</text>
<text x="56.2" y="25.9">400</text>
<text x="83.8" y="25.9">975</text>
<text x="111.2" y="25.9">400</text>
<text x="132.5" y="29.2">N2</text>
<text x="51.5" y="33.9">150</text>
<text x="62.9" y="33.9">438</text>
<text x="83.7" y="33.9">600</text>
<text x="104.5" y="33.9">438</text>
<text x="116.5" y="33.9">150</text>
<text x="204.8" y="30.9">Weight Schedule</text>
<text x="346.7" y="35.2">GENERAL NOTES:</text>
<text x="132.5" y="37.2">N4/SHEARKEY</text>
<text x="196.1" y="38.9">Volume</text>
<text x="230.6" y="38.9">Weight</text>
<text x="84.5" y="42.9">MF</text>
<text x="196" y="44.4">3.19 m³</text>
<text x="227.8" y="44.4">7972.85 kg</text>
<text x="349.6" y="47.3">GRADE OF CONCRETE</text>
<text x="395.5" y="47.3">- M40</text>
<text x="30.7" y="53.6" transform="rotate(-90 30.7 53.6)">200</text>
<text x="38.7" y="49.5" transform="rotate(-90 38.7 49.5)">100</text>
<text x="38.7" y="56.1" transform="rotate(-90 38.7 56.1)">100</text>
<text x="206" y="56">Insert Schedule</text>
<text x="349.6" y="54.6">GRADE OF STEEL</text>
<text x="395.5" y="54.6">- Fe500</text>
<text x="184.5" y="64.1">Ref No.</text>
<text x="209.5" y="64.1">Type</text>
<text x="235.8" y="64.1">Count</text>
<text x="349.6" y="62.3">STRIPPING STRENGTH</text>
<text x="395.5" y="62.3">- M20</text>
<text x="188.2" y="69.6">N1</text>
<text x="202" y="69.6">RR-SA-7.5-260</text>
<text x="239.4" y="69.6">2</text>
<text x="346.7" y="69.9">COVER</text>
<text x="188" y="75.1">N2</text>
<text x="202.2" y="75.1">RR-SA-2.5-150</text>
<text x="239.4" y="75.1">8</text>
<text x="351.8" y="76.8">WALL</text>
<text x="397.8" y="76.8">- 30mm</text>
<text x="188" y="80.6">N3</text>
<text x="201.9" y="80.6">RR-SA-4.0-320</text>
<text x="239.4" y="80.6">4</text>
<text x="351.8" y="83.5">CORBEL</text>
<text x="397.8" y="83.5">- 25mm</text>
<text x="83.2" y="85.3">1775</text>
<text x="135.9" y="88.5">LENGTH/LEDGE</text>
<text x="187.9" y="86.1">N4</text>
<text x="198.9" y="86.1">60 mm dowel tube</text>
<text x="239.4" y="86.1">4</text>
<text x="56.2" y="93.3">400</text>
<text x="83.8" y="93.3">975</text>
<text x="111.2" y="93.3">400</text>
<text x="349.6" y="91.6">ALL DIMENSIONS ARE IN MM</text>
<text x="51.5" y="101.3">150</text>
<text x="62.9" y="101.3">438</text>
<text x="83.7" y="101.3">600</text>
<text x="104.5" y="101.3">438</text>
<text x="116.5" y="101.3">150</text>
<text x="135.9" y="96.5">N1</text>
<text x="201.7" y="97.4">Dowel Bar Schedule</text>
<text x="135.9" y="104.5">N15</text>
<text x="185" y="105.1">Ref.No</text>
<text x="203" y="105.1">Bar Diameter</text>
<text x="235.7" y="105.1">Count</text>
<text x="346.7" y="102.5">LEGENDS:</text>
<text x="51.2" y="109.3">117</text>
<text x="83.7" y="109.3">1573</text>
<text x="118.5" y="109.3">85</text>
<text x="135.9" y="112.5">N12</text>
<text x="187.2" y="109.9">N15</text>
<text x="208" y="109.9">20 mm</text>
<text x="239.3" y="109.9">4</text>
<text x="349.6" y="110.8">ERECTION MARK</text>
<text x="384.3" y="110.8">-</text>
<text x="74.4" y="116.1">T8@200mm C/C</text>
<text x="349.6" y="119.1">MOULD FACE</text>
<text x="384.2" y="119.1">-</text>
<text x="399.1" y="119.7">MF</text>
<text x="31.4" y="125.5" transform="rotate(-90 31.4 125.5)">100</text>
<text x="193.1" y="121.4">U Bar &amp; Projecting Bar Schedule</text>
<text x="15.4" y="128.9" transform="rotate(-90 15.4 128.9)">200</text>
<text x="23.4" y="128.9" transform="rotate(-90 23.4 128.9)">200</text>
<text x="31.4" y="131.8" transform="rotate(-90 31.4 131.8)">100</text>
<text x="39.4" y="128.9" transform="rotate(-90 39.4 128.9)">200</text>
<text x="186.1" y="129.4">Ref.No</text>
<text x="206.6" y="129.4">Bar Diameter</text>
<text x="236" y="129.4">Quantity</text>
<text x="23.4" y="135.6" transform="rotate(-90 23.4 135.6)">150</text>
<text x="188.7" y="134.9">N11</text>
<text x="212.1" y="134.9">8 mm</text>
<text x="240.6" y="134.9">92</text>
<text x="39.4" y="141.3" transform="rotate(-90 39.4 141.3)">420</text>
<text x="188.4" y="140.4">N12</text>
<text x="212.1" y="140.4">8 mm</text>
<text x="241.6" y="140.4">9</text>
<text x="183.5" y="154.5">NOTE: FOR REINFORCEMENT DETAILS</text>
<text x="196" y="158.6">REFER PW-GF-30</text>
<text x="346.8" y="160.9">CONTRACTOR -:</text>
<text x="359.3" y="167.3">VME Precast Products</text>
<text x="42.2" y="174.9">40</text>
<text x="162.4" y="176.3">70</text>
<text x="167.6" y="176.3">10</text>
<text x="172.7" y="176.3">120</text>
<text x="227.1" y="178">10</text>
<text x="31.3" y="183.1">400</text>
<text x="42.2" y="183.1">40</text>
<text x="102" y="185.8" transform="rotate(-45 102 185.8)">14</text>
<text x="121.8" y="191.6" transform="rotate(-90 121.8 191.6)">10</text>
<text x="180.6" y="186.6" transform="rotate(-90 180.6 186.6)">40</text>
<text x="218.2" y="187.6" transform="rotate(-90 218.2 187.6)">10</text>
<text x="346.8" y="190.7">STRUCTURAL CONSULTANT -:</text>
<text x="52.8" y="193.3" transform="rotate(-90 52.8 193.3)">80</text>
<text x="61.2" y="194.3" transform="rotate(-90 61.2 194.3)">60</text>
<text x="218.2" y="195.4" transform="rotate(-90 218.2 195.4)">20</text>
<text x="238.3" y="195.4" transform="rotate(-90 238.3 195.4)">40</text>
<text x="357.7" y="197.1">ES STRUCTURAL CONSULTANT</text>
<text x="52.8" y="199.9" transform="rotate(-90 52.8 199.9)">86</text>
<text x="61.2" y="198.9" transform="rotate(-90 61.2 198.9)">10</text>
<text x="106.9" y="202.3">10</text>
<text x="218.2" y="202.6" transform="rotate(-90 218.2 202.6)">10</text>
<text x="52.8" y="206.6" transform="rotate(-90 52.8 206.6)">34</text>
<text x="61.2" y="205.3" transform="rotate(-90 61.2 205.3)">130</text>
<text x="21.5" y="211.8">NOTCH DETAIL</text>
<text x="88.8" y="212.6">TYPICAL CHAMFER DETAIL</text>
<text x="155.4" y="213.1">TOP NOTCH DETAIL</text>
<text x="208.2" y="213.2">TYPICAL GROOVE DETAIL</text>
<text x="55.7" y="218" transform="rotate(-90 55.7 218)">N11</text>
<text x="64.1" y="224.1" transform="rotate(-90 64.1 224.1)">NOTCH</text>
<text x="104.2" y="238.3">10</text>
<text x="116.9" y="238.3">110</text>
<text x="131.2" y="238.3">10</text>
<text x="185.6" y="239.7">300</text>
<text x="209.9" y="239.7">15</text>
<text x="72.8" y="241.9">10</text>
<text x="80.1" y="241.9">55</text>
<text x="87.4" y="241.9">10</text>
<text x="124.1" y="244.8">A</text>
<text x="138.5" y="245.7" transform="rotate(-90 138.5 245.7)">10</text>
<text x="100.4" y="253.5" transform="rotate(-90 100.4 253.5)">25</text>
<text x="144.6" y="254.2" transform="rotate(-90 144.6 254.2)">55</text>
<text x="174.7" y="255.8" transform="rotate(-90 174.7 255.8)">300</text>
<text x="216.9" y="255.8" transform="rotate(-90 216.9 255.8)">300</text>
<text x="346" y="254.5">DRAWING TITLE</text>
<text x="374.6" y="254.5">-:</text>
<text x="71.6" y="263.4">SECTION A-A</text>
<text x="123.7" y="262.5">A</text>
<text x="138.5" y="261.4" transform="rotate(-90 138.5 261.4)">10</text>
<text x="114" y="266.5">PLAN</text>
<text x="79.5" y="274.4">TYPICAL SHEAR KEY DETAIL</text>
<text x="184.6" y="273.9">RECESS DETAIL</text>
</g>
<text font-size="3.4" x="405.1" y="276.9">A3</text>
<g font-size="3.2">
<text x="348.5" y="260.9">PW-GF-28-MOULD DRAWING</text>
<text x="405.5" y="282.4">1</text>
</g>
<g font-size="3">
<text x="359.3" y="172.9">Arihant Esta, 2g2, 2</text>
<text x="388.8" y="172.9">floor,</text>
<text x="359.3" y="176.2">No.370, Church Road, Mogappair East,</text>
<text x="359.3" y="179.5">Chennai-600037.</text>
<text x="359.3" y="182.8">Tel:+91- 98400 - 41400 / 90802 - 22066</text>
<text x="357.7" y="201.1">B167, 12th cross street, Jawahar Nagar,</text>
<text x="357.7" y="204.4">Palayamkottai, Tirunelveli-627007</text>
<text x="357.7" y="207.8">Cell No: +91 9865803764</text>
<text x="345.1" y="270.9">JOB NO. :</text>
<text x="360.7" y="271.1">ESP24075</text>
<text x="384.8" y="271.4">DRAWN BY:-</text>
<text x="404.8" y="271.4">AR</text>
<text x="345.1" y="276.8">ELEMENT NO. :</text>
<text x="367.7" y="276.8">PW-GF-28</text>
<text x="384.8" y="276.8">SHEET SIZE:-</text>
<text x="345.1" y="282.4">DWG. NO. :</text>
<text x="345.1" y="287.7">SCALE :</text>
<text x="359.7" y="287.7">As indicated</text>
<text x="361.9" y="282.4">PW-GF-28(M2)</text>
<text x="384.8" y="282.4">REV.NO:-</text>
<text x="384.8" y="288">LEVEL. :</text>
</g>
<g font-size="2.8">
<text x="80.8" y="73.9">1 : 25</text>
<text x="80.8" y="161.3">1 : 25</text>
<text x="180.2" y="266.2">ELEVATION</text>
<text x="205.1" y="266.2">SECTION</text>
</g>
<g font-size="2.5">
<text x="347.4" y="232">1</text>
<text x="353.6" y="232">26-05-25</text>
<text x="372" y="232">FOR APPROVAL</text>
<text x="345.9" y="238.6">Rev</text>
<text x="347.4" y="235.3">0</text>
<text x="353.6" y="235.3">08-05-25</text>
<text x="355.9" y="238.6">Date</text>
<text x="372" y="235.3">FOR APPROVAL</text>
<text x="375.3" y="238.6">Description</text>
<text x="398.2" y="238.6">Chkd</text>
<text x="406" y="238.6">Appd.</text>
<text x="366" y="245.4">REVISION SCHEDULE</text>
</g>
<g font-size="2.1">
<text x="399.5" y="232">PK</text>
<text x="407" y="232">PRC</text>
<text x="399.5" y="235.2">PK</text>
<text x="407" y="235.2">PRC</text>
</g>
<text font-size="2" x="385.7" y="172">nd</text>
</svg>
